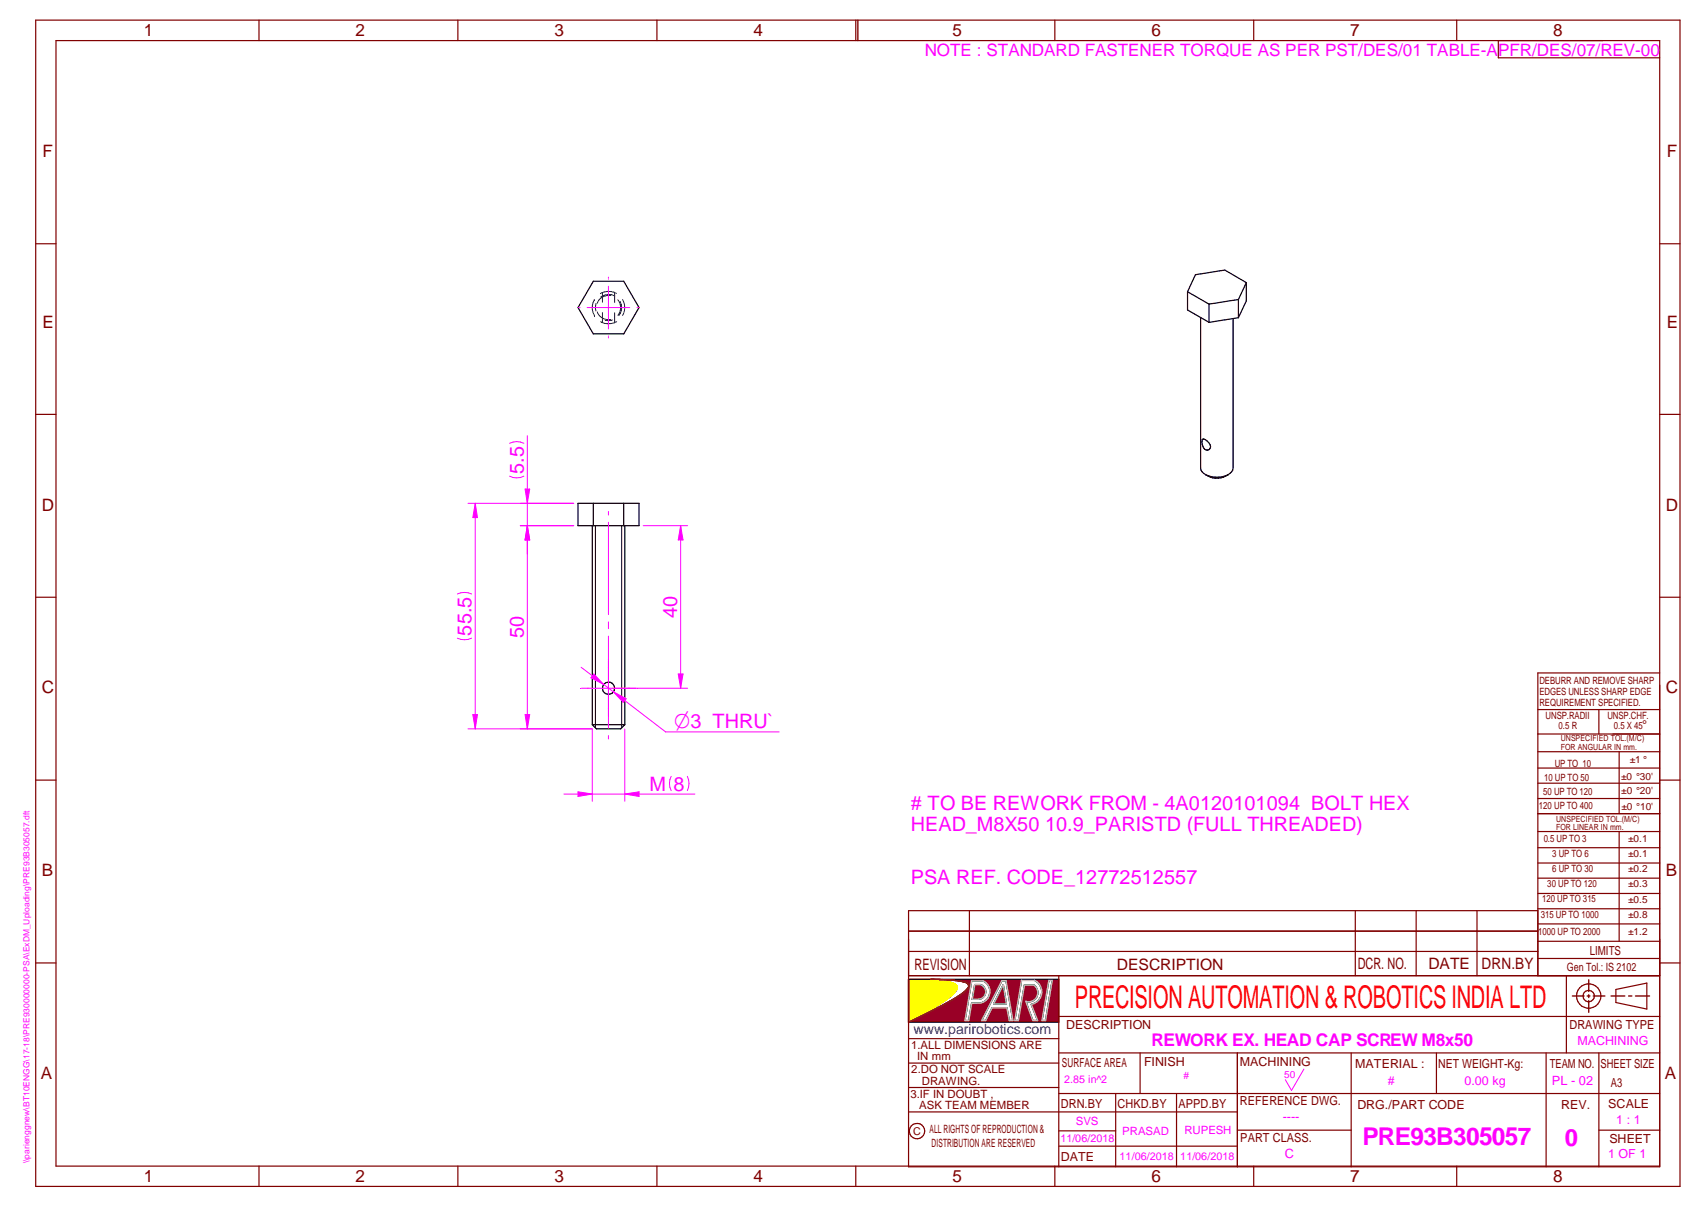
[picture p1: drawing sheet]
<svg xmlns="http://www.w3.org/2000/svg" width="420mm" height="297mm" viewBox="0 0 420 297" stroke-linecap="round" stroke-linejoin="round" font-family="sans-serif">
<g fill="none" stroke="#800000" stroke-width=".3">
<path d="M8.8 5h405v287h-405zM13.8 10h395v277h-395zM63.8 5v5M112.8 5v5M161.8 5v5M210.8 5v5M259.8 5v5M308.8 5v5M358.8 5v5M8.8 60h5M408.8 60h5M8.8 102h5"/>
<path d="M408.8 102h5M8.8 147h5M408.8 147h5M8.8 192h5M408.8 192h5M8.8 237h5M408.8 237h5M63.8 287v5M112.8 287v5M161.8 287v5M210.8 287v5M259.8 287v5"/>
<path d="M308.8 287v5M358.8 287v5"/>
</g>
<path d="M211.3 5v5" fill="none" stroke="#800000" stroke-width=".34"/>
<path d="M239.3 241.4h2.8a2.91 2.91 0 0 1 1.7 2.9 2.91 2.91 0 0 1-2.2 2.5l-2.3 .1-.7 4.3h-1zM246.7 241.3h1.1l1.7 9.9h-.9l-.6-3.2h-3.7l-1.5 3.2h-1zM251.6 241.3h3.2a3.2 3.2 0 0 1 1.7 3.2 3.2 3.2 0 0 1-2.5 2.7l1.6 4h-1.2l-1.8-4.8a2.25 2.25 0 0 0 2.8-1.1 2.25 2.25 0 0 0-.8-2.9h-2.3l-1.5 8.8h-.9zM258.3 241.3h.9l-1.7 9.9h-.9z" fill="none" stroke="#991b1e" stroke-width=".34"/>
<path d="M240.1 242.3h1.4a1.85 1.85 0 0 1 1.2 2 1.85 1.85 0 0 1-1.7 1.6h-1.5z" fill-rule="evenodd" fill="#990026"/>
<path d="M240.1 242.3h1.4a1.85 1.85 0 0 1 1.2 2 1.85 1.85 0 0 1-1.7 1.6h-1.5z" fill="none" stroke="#991b1e" stroke-width=".34"/>
<path d="M247.1 242.4l.8 4.7h-3.2z" fill="#990026"/>
<path d="M247.1 242.4l.8 4.7h-3.2z" fill="none" stroke="#991b1e" stroke-width=".34"/>
<path d="M238.4 242.1l-.2-.1a28.1 28.1 0 0 0-8.9-1l5.2 .9a1.32 1.32 0 0 1 1.2 1 1.32 1.32 0 0 1-.6 1.4l-3.3 2.5-8 4.7 5.6-2.7 5.3-2.8a10.3 10.3 0 0 0 3.9-3.3l-.2-.6M239.3 241.4h2.8a2.91 2.91 0 0 1 1.7 2.9 2.91 2.91 0 0 1-2.2 2.5l-2.3 .1-.7 4.3h-1zM240.1 242.3h1.4a1.85 1.85 0 0 1 1.2 2 1.85 1.85 0 0 1-1.7 1.6h-1.5zM246.7 241.3h1.1l1.7 9.9h-.9l-.6-3.2h-3.7l-1.5 3.2h-1zM247.1 242.4l.8 4.7h-3.2zM251.6 241.3h3.2a3.2 3.2 0 0 1 1.7 3.2 3.2 3.2 0 0 1-2.5 2.7l1.6 4h-1.2l-1.8-4.8a2.25 2.25 0 0 0 2.8-1.1 2.25 2.25 0 0 0-.8-2.9h-2.3l-1.5 8.8h-.9zM258.3 241.3h.9l-1.7 9.9h-.9z" fill="none" stroke="#000" stroke-width=".34"/>
<circle cx="238.4" cy="242.1" r=".17" fill="#000"/>
<path d="M240.1 242.3h1.4a1.85 1.85 0 0 1 1.2 2 1.85 1.85 0 0 1-1.7 1.6h-1.5zM247.1 242.4l.8 4.7h-3.2z" fill="none" stroke="#c0c0c0" stroke-width=".34"/>
<path d="M223.8 241h5.5l4.1 .6a2.41 2.41 0 0 1 2.3 1.4v.1a7.3 7.3 0 0 1-3.4 3.4l-8.5 5z" fill-rule="evenodd" fill="#ff0"/>
<path d="M223.8 241h5.5l5.2 .9a1.23 1.23 0 0 1 1.1 1.6l-1.3 1.5-2.5 1.8-8 4.7z" fill="none" stroke="#f1eb1f" stroke-width=".34"/>
<path d="M229.3 241l3.6 .5 2 .5a1.06 1.06 0 0 1 .8 .8 1.06 1.06 0 0 1-.3 1l-.9 1.1-3.5 2.5-7.2 4.1" fill="none" stroke="#ff0" stroke-width=".34"/>
<path d="M223.8 241v10.5" fill="none" stroke="#000" stroke-width=".34"/>
<path d="M223.8 241v10.5" fill="none" stroke="#000" stroke-width=".3"/>
<path d="M229.3 241l7.2 .4 1.7 .5 .3 .3 .1 .5-1.1 1.4-2.4 1.6-5.6 3.1-5.7 2.7h37v-10.5zM239.3 241.4h2.8a2.91 2.91 0 0 1 1.7 2.9 2.91 2.91 0 0 1-2.2 2.5l-2.3 .1-.7 4.3h-1zM251.6 241.3h3.2a3.2 3.2 0 0 1 1.7 3.2 3.2 3.2 0 0 1-2.5 2.7l1.6 4h-1.2l-1.8-4.8a2.25 2.25 0 0 0 2.8-1.1 2.25 2.25 0 0 0-.8-2.9h-2.3l-1.5 8.8h-.9zM258.3 241.3h.9l-1.7 9.9h-.9zM246.7 241.3h1.1l1.7 9.9h-.9l-.6-3.2h-3.7l-1.5 3.2h-1z" fill-rule="evenodd" fill="#990026"/>
<path d="M223.8 241h37v10.5h-37" fill="none" stroke="#000" stroke-width=".3"/>
<path d="M229.3 241h1a24.8 24.8 0 0 1 7.9 1l.2 .1" fill="none" stroke="#991b1e" stroke-width=".34"/>
<circle cx="238.4" cy="242.1" r=".17" fill="#991b1e"/>
<path d="M223.8 251.5l6.1-2.9 6.1-3.4-4.9 2.7zM229.3 241l2.9 .1a15.2 15.2 0 0 1 6.1 .9l.3 .4M236.8 244.6l-.8 .6M237.5 244.1l-.7 .5M238.1 243.5l-.6 .6M238.5 242.1l.1 .4M238.6 242.4l-.4 1M238.6 242.7l-.3 .6-.8 .8" fill="none" stroke="#991b1e" stroke-width=".34"/>
<path d="M239.3 241.4h2.8a2.91 2.91 0 0 1 1.7 2.9 2.91 2.91 0 0 1-2.2 2.5l-2.3 .1-.7 4.3h-1zM246.7 241.3h1.1l1.7 9.9h-.9l-.6-3.2h-3.7l-1.5 3.2h-1zM251.6 241.3h3.2a3.2 3.2 0 0 1 1.7 3.2 3.2 3.2 0 0 1-2.5 2.7l1.6 4h-1.2l-1.8-4.8a2.25 2.25 0 0 0 2.8-1.1 2.25 2.25 0 0 0-.8-2.9h-2.3l-1.5 8.8h-.9zM258.3 241.3h.9l-1.7 9.9h-.9z" fill="none" stroke="#c0c0c0" stroke-width=".34"/>
<g fill="none" stroke="#800000" stroke-width=".3">
<path d="M394.7 10h-25.7v4.2h39.8M378.7 174.6h30.1M393.8 174.6v6M408.8 168.6v118.5h-185v-63h154.9M408.8 165.6h-30.1v74.5M378.7 185h30.1M378.7 189h30.1M378.7 192.7h30.1M378.7 196.5h30.1M378.7 180.6h30.1M398.8 185v15.2M378.7 200.2h30.1"/>
<path d="M378.7 204.6h30.1M378.7 208.6h30.1M378.7 212.4h30.1M378.7 216.1h30.1M378.7 219.9h30.1M398.8 204.6v27M223.8 229.2h154.9M223.8 234.1h154.9M238.7 224.1v16M333.8 224.1v16M348.8 224.1v16M363.8 224.1v16"/>
<path d="M378.7 223.6h30.1M378.7 227.4h30.1M378.7 231.6h30.1M378.7 235.9h30.1M223.8 255.6h37M223.8 240.1h185M260.8 240.1v47M260.8 250.1h148M260.8 259.1h148M280.8 259.1v10M304.7 259.1v28M332.8 259.1v28"/>
<path d="M353.8 259.1v10M380.8 259.1v28M385.8 240.1v19M393.8 259.1v28M398 243.5l7.6-1.6v6.4l-7.6-1.6zM223.8 273.6h80.9M223.8 267.6h37M223.8 261.6h37M260.8 278.3h14M260.8 269.1h148M274.8 269.1v18M289.8 269.1v18"/>
<path d="M304.7 278.1h28.1M393.8 278.1h15M260.8 282.1h43.9"/>
<circle cx="391.3" cy="245.1" r="2.99"/>
<circle cx="391.3" cy="245.1" r="1.39"/>
<circle cx="225.8" cy="278.3" r="1.9"/>
</g>
<path d="M387.3 245.1h2.8M390.9 245.1h.7M391.3 241.1v2.9M391.3 244.8v.7M391.3 246.3v2.8M392.4 245.1h2.9M396.8 245.1h3.4M401.1 245.1h.8M402.8 245.1h3.5" fill="none" stroke="#800000" stroke-width=".34"/>
<g fill="none" stroke="#000" stroke-width=".3">
<path d="M142.4 123.9h15v5.5h-15zM145.9 129.4v49M146.1 123.9v5.5M153.6 123.9v5.5M153.9 129.4v49M145.9 178.4l1 1h6l1-1M145.9 178.4h8"/>
<circle cx="149.9" cy="169.4" r="1.5"/>
</g>
<path d="M146.6 129.4v49.8M153.1 129.4v49.8" fill="none" stroke="#000" stroke-width=".25"/>
<path d="M144.6 169.4h10.5M149.8 164.1v10.5" fill="none" stroke="#f0f" stroke-width=".25"/>
<path d="M149.8 162.3v.1M149.8 162.6v1.4M149.8 164.3v.1M154.9 169.4h.1M155.2 169.4h1.4" fill="none" stroke="#f0f" stroke-width=".25"/>
<path d="M143.2 169.4h1.4M144.8 169.4h.1" fill="none" stroke="#f0f" stroke-width=".25"/>
<g fill="none" stroke="#f0f" stroke-width=".25">
<path d="M142.4 75.7h.1M142.7 75.7h.2M144.6 75.7h10.5M149.8 68.2v.2M149.8 68.6v.1M149.8 70.4v10.5M156.9 75.7h.1M157.2 75.7h.2M149.8 82.7v.1M149.8 83v.2M115.3 123.9h26M149.8 125.9v.8"/>
<path d="M149.8 128.5v22.8M112.6 157.1a4.2 4.2 0 0 0 3.6 0M112.6 146.2a4.2 4.2 0 0 1 3.6 0M149.8 153v1.7M149.8 156.5v22.7M115.3 179.4h30.5M116.4 175.9h1.2l-.6 3.5zM149.8 181v.9"/>
</g>
<g fill="none" stroke="#008000" stroke-width=".25">
<path d="M146.4 73.7h.1M146.4 73.7a3.9 3.9 0 0 0 0 3.9M146.4 77.7h.1M146.8 74.7l-.2 1.1 .2 .7M147.1 76.8a2.96 2.96 0 0 0 3.3 1.9M147.9 79.2a4.1 4.1 0 0 0 4 0M148.4 72v2.4M148.4 76.9v2.5M150.4 72.7a3 3 0 0 0-3.3 2M150.8 78.7l-1.8 .1M151.4 72v2.5M151.4 77v2.4"/>
<path d="M151.4 72.9a3.3 3.3 0 0 0-3.5 .3M151.8 72.2a4 4 0 0 0-3.9 .1M152.2 73.8a3 3 0 0 1 0 3.8M152.7 74.2a3.1 3.1 0 0 1-.3 3.5M153.3 73.7a3.8 3.8 0 0 1 0 3.9"/>
</g>
<g fill="none" stroke="#000" stroke-width=".3">
<path d="M146.1 69.2h7.5l3.8 6.5-3.8 6.5h-7.5l-3.7-6.5zM292.5 71.8v4.5l5.3 3M292.5 71.8l5.3 3M295.7 78.1v37a2.89 2.89 0 0 0 2.8 2.2 4.8 4.8 0 0 0 5.1-1.6l.1-37.3M297.8 74.8v4.5M305 78.2l-7.2 1.1M305 73.7v4.5M305 73.7l-7.2 1.1M306.9 69.6v4.4l-1.9 4.2M306.9 69.6l-5.2-3.1-7.3 1.1-1.9 4.2M306.9 69.6l-1.9 4.1M296.1 108.2l.1-.1a2.06 2.06 0 0 1 1.8 2.3 .88 .88 0 0 1-1.5-.1 2.69 2.69 0 0 1-.4-2.1z"/>
<path d="M296.9 116.8a4.9 4.9 0 0 0 5.6 0"/>
</g>
<path d="M116.4 175.9h1.2l-.6 3.5z" fill="#f0f"/>
<path d="M117 123.9l.6 3.5h-1.2z" fill="none" stroke="#f0f" stroke-width=".25"/>
<path d="M117 123.9l.6 3.5h-1.2z" fill="#f0f"/>
<path d="M125.5 117.2a3.9 3.9 0 0 0 3.5 0M125.5 109.1a3.9 3.9 0 0 1 3.5 0M117 123.9v55.5M128.1 129.4h13.2M128.1 123.9h13.2M129.9 129.4l.6 3.5h-1.2z" fill="none" stroke="#f0f" stroke-width=".25"/>
<path d="M129.9 129.4l.6 3.5h-1.2z" fill="#f0f"/>
<path d="M129.3 120.4h1.2l-.6 3.5z" fill="none" stroke="#f0f" stroke-width=".25"/>
<path d="M129.3 120.4h1.2l-.6 3.5z" fill="#f0f"/>
<path d="M129.9 107.2v29.2M128.1 129.4h13.2M129.9 129.4l.6 3.5h-1.2zM128.1 179.4h17.7" fill="none" stroke="#f0f" stroke-width=".25"/>
<path d="M129.9 129.4l.6 3.5h-1.2z" fill="#f0f"/>
<path d="M129.3 175.9h1.2l-.6 3.5z" fill="none" stroke="#f0f" stroke-width=".25"/>
<path d="M129.3 175.9h1.2l-.6 3.5z" fill="#f0f"/>
<path d="M129.9 129.4v50M158.4 129.4h11M150.9 169.4h18.5M167 165.9h1.2l-.6 3.5z" fill="none" stroke="#f0f" stroke-width=".25"/>
<path d="M167 165.9h1.2l-.6 3.5z" fill="#f0f"/>
<path d="M167.6 129.4l.6 3.5h-1.2z" fill="none" stroke="#f0f" stroke-width=".25"/>
<path d="M167.6 129.4l.6 3.5h-1.2z" fill="#f0f"/>
<path d="M167.6 129.4v40M145.9 179.4v17.8M153.9 179.4v17.8M142.4 194.9l3.5 .5-3.5 .6zM165.3 191.1a3.9 3.9 0 0 0 0 3.5M169.3 191.1a3.9 3.9 0 0 1 0 3.5" fill="none" stroke="#f0f" stroke-width=".25"/>
<path d="M142.4 194.9l3.5 .5-3.5 .6z" fill="#f0f"/>
<path d="M153.9 195.4l3.5-.5v1.1z" fill="none" stroke="#f0f" stroke-width=".25"/>
<path d="M153.9 195.4l3.5-.5v1.1z" fill="#f0f"/>
<path d="M143.1 164.2l20.8 15.9h28M146.3 165.9l2.4 2.5-3.2-1.6zM138.9 195.4h32.2" fill="none" stroke="#f0f" stroke-width=".25"/>
<path d="M146.3 165.9l2.4 2.5-3.2-1.6z" fill="#f0f"/>
<path d="M151.1 170.3l3.1 1.7-.7 .8z" fill="none" stroke="#f0f" stroke-width=".25"/>
<path d="M151.1 170.3l3.1 1.7-.7 .8z" fill="#f0f"/>
<path d="M321.1 263.1l-3 5.3-1.5-2.7" fill="none" stroke="#f0f" stroke-width=".25"/>
<text font-size="7.7" fill="#f00" x="264.7" y="248.1">PRECISION AUTOMATION &amp; ROBOTICS INDIA LTD</text>
<text font-size="6" fill="#f0f" x="335.5" y="281.7">PRE93B305057</text>
<text font-size="5.9" fill="#f0f" x="385.4" y="282.1">0</text>
<text font-size="5.4" fill="#f0f" x="166.1" y="179.2">O3 THRU`</text>
<g font-size="4.9" fill="#f0f">
<text x="129" y="116.6" transform="rotate(-90 129 116.6)">5.5</text>
<text x="166.7" y="152.1" transform="rotate(-90 166.7 152.1)">40</text>
<text x="116.2" y="156.4" transform="rotate(-90 116.2 156.4)">55.5</text>
<text x="129" y="157.1" transform="rotate(-90 129 157.1)">50</text>
<text x="159.9" y="194.6">M 8</text>
<text x="224.4" y="199.3"># TO BE REWORK FROM - 4A0120101094 BOLT HEX</text>
<text x="224.4" y="204.6">HEAD_M8X50 10.9_PARISTD (FULL THREADED)</text>
<text x="224.3" y="217.6">PSA REF. CODE_12772512557</text>
</g>
<text font-size="4.3" fill="#f0f" x="283.6" y="257.4">REWORK EX. HEAD CAP SCREW M8x50</text>
<g font-size="4.2" fill="#800000">
<text x="35.4" y="9">1</text>
<text x="87.6" y="9">2</text>
<text x="136.6" y="9">3</text>
<text x="185.6" y="9">4</text>
<text x="234.6" y="9">5</text>
<text x="283.6" y="9">6</text>
<text x="332.6" y="9">7</text>
<text x="382.6" y="9">8</text>
<text x="10.5" y="38.7">F</text>
<text x="410.5" y="38.7">F</text>
<text x="10.5" y="80.6">E</text>
<text x="410.5" y="80.6">E</text>
<text x="10.3" y="125.6">D</text>
<text x="410.2" y="125.6">D</text>
<text x="10.3" y="170.6">C</text>
<text x="410.2" y="170.6">C</text>
<text x="10.3" y="215.6">B</text>
<text x="410.2" y="215.6">B</text>
<text x="10" y="265.6">A</text>
<text x="410" y="265.6">A</text>
<text x="35.4" y="291">1</text>
<text x="87.6" y="291">2</text>
<text x="136.6" y="291">3</text>
<text x="185.6" y="291">4</text>
<text x="234.6" y="291">5</text>
<text x="283.6" y="291">6</text>
<text x="332.6" y="291">7</text>
<text x="382.6" y="291">8</text>
</g>
<g font-size="4.2" fill="#f0f">
<text x="227.7" y="13.8">NOTE : STANDARD FASTENER TORQUE AS PER PST/DES/01 TABLE-A</text>
<text x="369" y="13.7">PFR/DES/07/REV-00</text>
</g>
<g font-size="3.9" fill="#800000">
<text x="225.2" y="238.8">REVISION</text>
<text x="275.1" y="238.8">DESCRIPTION</text>
<text x="334.4" y="238.6">DCR. NO.</text>
<text x="351.8" y="238.6">DATE</text>
<text x="364.9" y="238.5">DRN.BY</text>
</g>
<text font-size="3.5" fill="#00f" x="224.9" y="254.5">www.parirobotics.com</text>
<g font-size="3.1" fill="#800000">
<text x="404.4" y="179.5">°</text>
<text x="391.5" y="235.1">LIMITS</text>
<text x="262.6" y="253.2">DESCRIPTION</text>
<text x="386.5" y="253.2">DRAWING TYPE</text>
<text x="261.5" y="262.5">SURFACE AREA</text>
<text x="281.8" y="262.4">FINISH</text>
<text x="305.4" y="262.4">MACHINING</text>
<text x="333.8" y="262.9">MATERIAL :</text>
<text x="354.2" y="262.9">NET WEIGHT-Kg:</text>
<text x="381.7" y="262.7">TEAM NO.</text>
<text x="394.2" y="262.7">SHEET SIZE</text>
<text x="396.7" y="267.5">A3</text>
<text x="261.3" y="272.8">DRN.BY</text>
<text x="275.2" y="272.7">CHKD.BY</text>
<text x="290.3" y="272.8">APPD.BY</text>
<text x="305.4" y="271.9">REFERENCE DWG.</text>
<text x="334.3" y="272.9">DRG./PART CODE</text>
<text x="384.5" y="272.8">REV.</text>
<text x="396.1" y="272.7">SCALE</text>
<text x="305.5" y="281">PART CLASS.</text>
<text x="396.4" y="281.2">SHEET</text>
<text x="261.3" y="285.8">DATE</text>
</g>
<g font-size="3.1" fill="#f0f">
<text x="388.5" y="257.1">MACHINING</text>
<text x="341.8" y="267.1">#</text>
<text x="360.7" y="267">0.00 kg</text>
<text x="382.2" y="267.1">PL - 02</text>
<text x="315.9" y="275.9">----</text>
<text x="398.1" y="276.5">1 : 1</text>
<text x="316.5" y="284.9">C</text>
<text x="396.1" y="284.9">1 OF 1</text>
</g>
<g font-size="2.8" fill="#800000">
<text x="385.9" y="238.9">Gen Tol.: IS 2102</text>
<text x="224.4" y="258.1">1.ALL DIMENSIONS ARE</text>
<text x="225.9" y="260.9">IN mm</text>
<text x="224.4" y="264.2">2.DO NOT SCALE</text>
<text x="227.1" y="267">DRAWING.</text>
<text x="224.2" y="270.2">3.IF IN DOUBT ,</text>
<text x="226.4" y="273">ASK TEAM MEMBER</text>
<text x="228.9" y="278.8">ALL RIGHTS OF REPRODUCTION &amp;</text>
<text x="229.4" y="282.3">DISTRIBUTION ARE RESERVED</text>
</g>
<g font-size="2.8" fill="#f0f">
<text x="265" y="276.8">SVS</text>
<text x="276.4" y="279.2">PRASAD</text>
<text x="291.7" y="279.1">RUPESH</text>
</g>
<g font-size="2.7" fill="#f0f">
<text x="262.1" y="266.5">2.85 in^2</text>
<text x="261.1" y="281">11/06/2018</text>
<text x="275.7" y="285.5">11/06/2018 11/06/2018</text>
</g>
<text font-size="2.7" fill="#800000" x="224.9" y="279.4">C</text>
<g font-size="2.5" fill="#800000">
<text x="379.1" y="168.2">DEBURR AND REMOVE SHARP</text>
<text x="379.1" y="171">EDGES UNLESS SHARP EDGE</text>
<text x="379.1" y="173.7">REQUIREMENT SPECIFIED.</text>
<text x="380.7" y="177">UNSP.RADII</text>
<text x="383.9" y="179.5">0.5 R</text>
<text x="395.9" y="177">UNSP.CHF.</text>
<text x="397.5" y="179.4">0.5 X 45</text>
<text x="382.9" y="188.7">UP TO 10</text>
<text x="401.4" y="187.9">±1 °</text>
<text x="380.1" y="195.6">50 UP TO 120</text>
<text x="380.3" y="192.2">10 UP TO 50</text>
<text x="399.3" y="192.1">±0 °30'</text>
<text x="399.3" y="195.4">±0 °20'</text>
<text x="379" y="199.1">120 UP TO 400</text>
<text x="399.3" y="199.3">±0 °10'</text>
<text x="380.2" y="207.1">0.5 UP TO 3</text>
<text x="401" y="207.2">±0.1</text>
<text x="382.3" y="210.9">3 UP TO 6</text>
<text x="382.3" y="214.6">6 UP TO 30</text>
<text x="401" y="210.9">±0.1</text>
<text x="401" y="214.7">±0.2</text>
<text x="381.1" y="218.4">30 UP TO 120</text>
<text x="401" y="218.4">±0.3</text>
<text x="379.5" y="225.8">315 UP TO 1000</text>
<text x="379.8" y="222.1">120 UP TO 315</text>
<text x="401" y="222.2">±0.5</text>
<text x="401" y="225.9">±0.8</text>
<text x="378.8" y="230.1">1000 UP TO 2000</text>
<text x="401" y="230.2">±1.2</text>
</g>
<g font-size="2.5" fill="#f0f">
<text x="291.5" y="265.6">#</text>
<text x="316.3" y="265.3">50</text>
</g>
<g font-size="2.1" fill="#800000">
<text x="384.4" y="182.5">UNSPECIFIED TOL.(M/C)</text>
<text x="384.4" y="184.5">FOR ANGULAR IN mm.</text>
<text x="383.2" y="202.2">UNSPECIFIED TOL.(M/C)</text>
<text x="383.2" y="204.3">FOR LINEAR IN mm.</text>
</g>
<text font-size="2.1" fill="#f0f" x="7.2" y="286.3" transform="rotate(-90 7.2 286.3)">\\parienggnew\BT10ENGG\17-18\PRE930000000-PSA\ExDM_Uploading\PRE93B305057.dft</text>
</svg>
